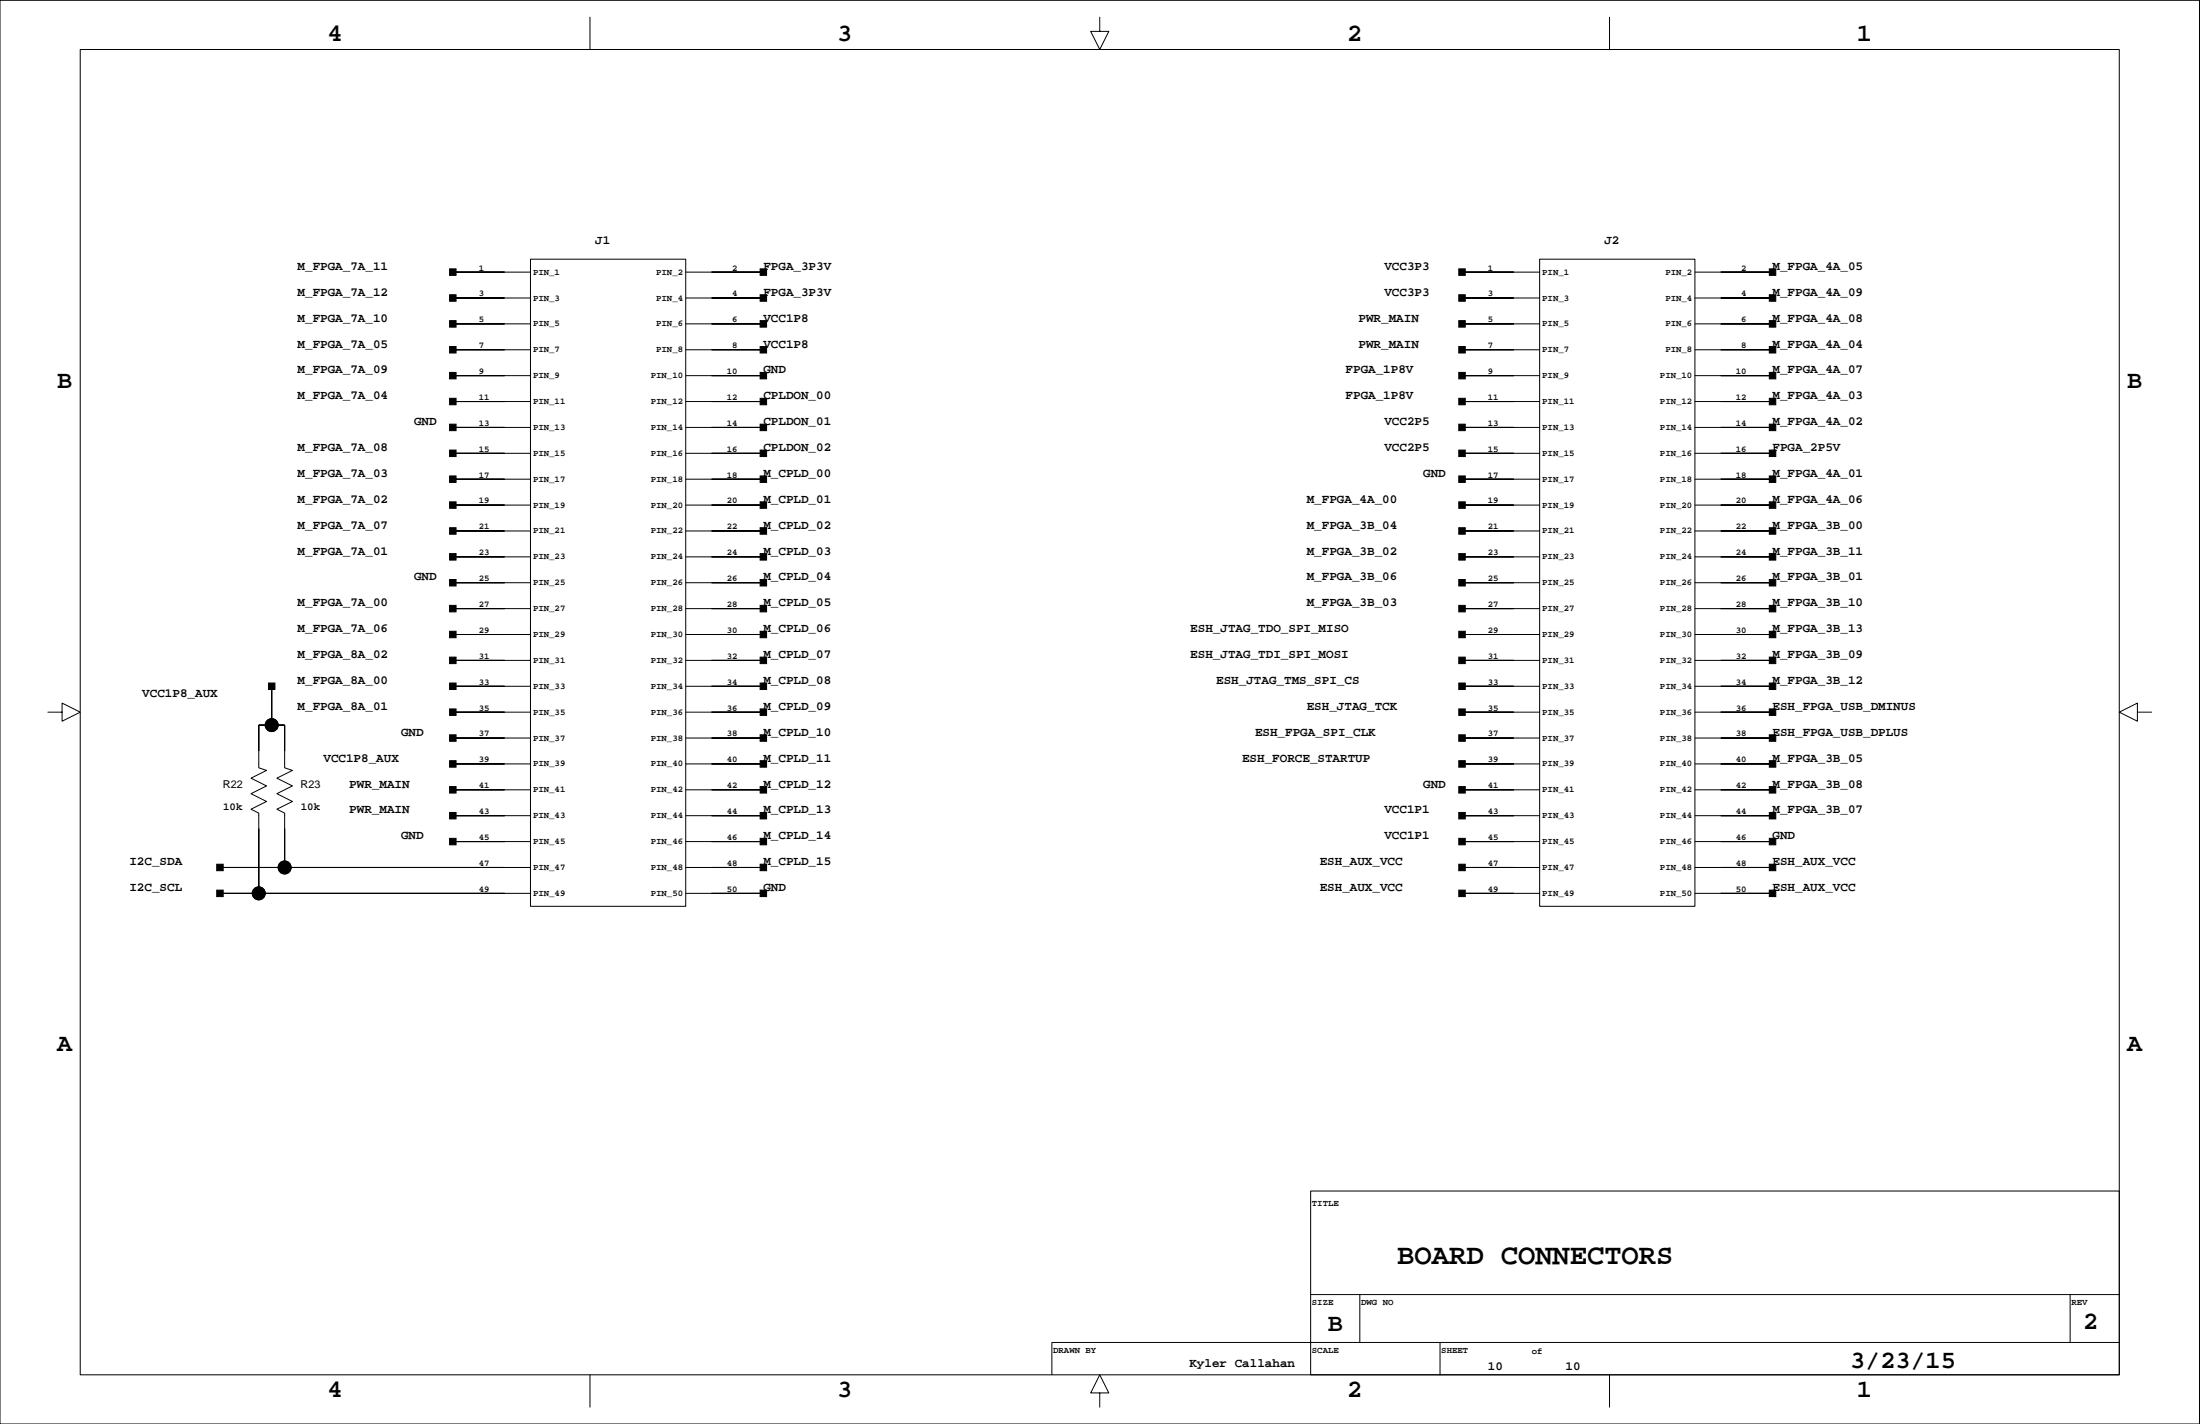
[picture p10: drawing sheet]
<svg xmlns="http://www.w3.org/2000/svg" width="432mm" height="279mm" viewBox="0 0 432 279" stroke-linecap="round" stroke-linejoin="round" font-family="sans-serif">
<g fill="none" stroke="#000" stroke-width=".2">
<path d="M0 .1h431.7v279.3h-431.7zM15.7 9.7h400.3v260.1h-400.3zM115.8 3.4v6.3M215.9 3.4v2.8h1.7l-1.7 3.5-1.8-3.5h1.8M315.9 3.4v6.3M88.9 53.4h15.2M88.9 58.5h15.2M104.1 50.9h30.5v126.9h-30.5zM134.6 53.4h15.2M134.6 58.5h15.2M287 53.4h15.2M287 58.5h15.2"/>
<path d="M302.2 50.9h30.5v126.9h-30.5zM332.7 53.4h15.2M332.7 58.5h15.2M88.9 63.5h15.2M88.9 68.6h15.2M88.9 73.7h15.2M88.9 78.8h15.2M134.6 63.5h15.2M134.6 68.6h15.2M134.6 73.7h15.2M134.6 78.8h15.2M287 63.5h15.2"/>
<path d="M287 68.6h15.2M287 73.7h15.2M287 78.8h15.2M332.7 63.5h15.2M332.7 68.6h15.2M332.7 73.7h15.2M332.7 78.8h15.2M88.9 83.9h15.2M88.9 88.9h15.2M88.9 94h15.2M88.9 99.1h15.2M134.6 83.9h15.2"/>
<path d="M134.6 88.9h15.2M134.6 94h15.2M134.6 99.1h15.2M287 83.9h15.2M287 88.9h15.2M287 94h15.2M287 99.1h15.2M332.7 83.9h15.2M332.7 88.9h15.2M332.7 94h15.2M332.7 99.1h15.2M88.9 104.2h15.2"/>
<path d="M88.9 109.3h15.2M88.9 114.3h15.2M88.9 119.4h15.2M134.6 104.2h15.2M134.6 109.3h15.2M134.6 114.3h15.2M134.6 119.4h15.2M287 104.2h15.2M287 109.3h15.2M287 114.3h15.2M287 119.4h15.2M332.7 104.2h15.2"/>
<path d="M332.7 109.3h15.2M332.7 114.3h15.2M332.7 119.4h15.2M9.4 139.7h2.8v-1.7l3.5 1.7-3.5 1.8v-1.8M53.3 134.7v7.6M88.9 124.5h15.2M88.9 129.6h15.2M88.9 134.7h15.2M88.9 139.7h15.2M134.6 124.5h15.2M134.6 129.6h15.2M134.6 134.7h15.2"/>
<path d="M134.6 139.7h15.2M287 124.5h15.2M287 129.6h15.2M287 134.7h15.2M287 139.7h15.2M332.7 124.5h15.2M332.7 129.6h15.2M332.7 134.7h15.2M332.7 139.7h15.2M419.5 139.7v-1.7l-3.5 1.7 3.5 1.8v-1.8h2.8M88.9 144.8h15.2M88.9 149.9h15.2"/>
<path d="M88.9 155h15.2M134.6 144.8h15.2M134.6 149.9h15.2M134.6 155h15.2M287 144.8h15.2M287 149.9h15.2M287 155h15.2M332.7 144.8h15.2M332.7 149.9h15.2M332.7 155h15.2M43.2 170.2h60.9M43.2 175.3h60.9"/>
<path d="M55.9 170.2v-10.7l-1.6-.7 3.1-1.5-3.1-1.6 3.1-1.5-3.1-1.5 3.1-1.5-1.5-.5v-8.4h-5.1v8.4l1.5 .5-3 1.5 3 1.5-3 1.5 3 1.6-3 1.5 1.5 .7v15.8M88.9 160h15.2M88.9 165.1h15.2M134.6 160h15.2M134.6 165.1h15.2M134.6 170.2h15.2M134.6 175.3h15.2M287 160h15.2M287 165.1h15.2M287 170.2h15.2M287 175.3h15.2M332.7 160h15.2"/>
<path d="M332.7 165.1h15.2M332.7 170.2h15.2M332.7 175.3h15.2M257.2 233.7h158.8v36.1h-158.8zM257.2 254h158.8M266.9 254v9.4M406.3 254v9.4M115.8 269.8v6.3M215.9 273.3h1.7l-1.7-3.5-1.8 3.5h1.8v2.8M282.6 263.4v6.4M315.9 269.8v6.3M416 263.4h-209.5v6.4"/>
<circle cx="53.3" cy="142.3" r="1.27"/>
<circle cx="50.8" cy="175.3" r="1.27"/>
<circle cx="55.9" cy="170.2" r="1.27"/>
</g>
<g fill="#000" stroke="#000" stroke-width=".2">
<path d="M88.2 57.8h1.3v1.3h-1.3z" fill-rule="evenodd"/>
<path d="M88.2 52.8h1.3v1.2h-1.3z" fill-rule="evenodd"/>
<path d="M88.9 58.5h10.1z" fill-rule="evenodd"/>
<path d="M88.9 53.4h10.1z" fill-rule="evenodd"/>
<path d="M149.2 52.8h1.3v1.2h-1.3z" fill-rule="evenodd"/>
<path d="M149.2 57.8h1.3v1.3h-1.3z" fill-rule="evenodd"/>
<path d="M139.7 53.4h10.1z" fill-rule="evenodd"/>
<path d="M139.7 58.5h10.1z" fill-rule="evenodd"/>
<path d="M286.3 52.8h1.3v1.2h-1.3z" fill-rule="evenodd"/>
<path d="M286.3 57.8h1.3v1.3h-1.3z" fill-rule="evenodd"/>
<path d="M287 53.4h10.1z" fill-rule="evenodd"/>
<path d="M287 58.5h10.1z" fill-rule="evenodd"/>
<path d="M347.3 52.8h1.2v1.2h-1.2z" fill-rule="evenodd"/>
<path d="M347.3 57.8h1.2v1.3h-1.2z" fill-rule="evenodd"/>
<path d="M337.7 53.4h10.2z" fill-rule="evenodd"/>
<path d="M337.7 58.5h10.2z" fill-rule="evenodd"/>
<path d="M88.2 62.9h1.3v1.3h-1.3z" fill-rule="evenodd"/>
<path d="M88.2 68h1.3v1.3h-1.3z" fill-rule="evenodd"/>
<path d="M88.2 73.1h1.3v1.2h-1.3z" fill-rule="evenodd"/>
<path d="M88.2 78.2h1.3v1.2h-1.3z" fill-rule="evenodd"/>
<path d="M88.9 63.5h10.1z" fill-rule="evenodd"/>
<path d="M88.9 68.6h10.1z" fill-rule="evenodd"/>
<path d="M88.9 73.7h10.1z" fill-rule="evenodd"/>
<path d="M88.9 78.8h10.1z" fill-rule="evenodd"/>
<path d="M149.2 78.2h1.3v1.2h-1.3z" fill-rule="evenodd"/>
<path d="M149.2 73.1h1.3v1.2h-1.3z" fill-rule="evenodd"/>
<path d="M149.2 68h1.3v1.3h-1.3z" fill-rule="evenodd"/>
<path d="M149.2 62.9h1.3v1.3h-1.3z" fill-rule="evenodd"/>
<path d="M139.7 78.8h10.1z" fill-rule="evenodd"/>
<path d="M139.7 73.7h10.1z" fill-rule="evenodd"/>
<path d="M139.7 68.6h10.1z" fill-rule="evenodd"/>
<path d="M139.7 63.5h10.1z" fill-rule="evenodd"/>
<path d="M286.3 62.9h1.3v1.3h-1.3z" fill-rule="evenodd"/>
<path d="M286.3 68h1.3v1.3h-1.3z" fill-rule="evenodd"/>
<path d="M286.3 73.1h1.3v1.2h-1.3z" fill-rule="evenodd"/>
<path d="M286.3 78.2h1.3v1.2h-1.3z" fill-rule="evenodd"/>
<path d="M287 63.5h10.1z" fill-rule="evenodd"/>
<path d="M287 68.6h10.1z" fill-rule="evenodd"/>
<path d="M287 73.7h10.1z" fill-rule="evenodd"/>
<path d="M287 78.8h10.1z" fill-rule="evenodd"/>
<path d="M347.3 62.9h1.2v1.3h-1.2z" fill-rule="evenodd"/>
<path d="M347.3 68h1.2v1.3h-1.2z" fill-rule="evenodd"/>
<path d="M347.3 73.1h1.2v1.2h-1.2z" fill-rule="evenodd"/>
<path d="M347.3 78.2h1.2v1.2h-1.2z" fill-rule="evenodd"/>
<path d="M337.7 63.5h10.2z" fill-rule="evenodd"/>
<path d="M337.7 68.6h10.2z" fill-rule="evenodd"/>
<path d="M337.7 73.7h10.2z" fill-rule="evenodd"/>
<path d="M337.7 78.8h10.2z" fill-rule="evenodd"/>
<path d="M88.2 88.3h1.3v1.3h-1.3z" fill-rule="evenodd"/>
<path d="M88.2 93.4h1.3v1.3h-1.3z" fill-rule="evenodd"/>
<path d="M88.2 98.5h1.3v1.2h-1.3z" fill-rule="evenodd"/>
<path d="M88.2 83.2h1.3v1.3h-1.3z" fill-rule="evenodd"/>
<path d="M88.9 88.9h10.1z" fill-rule="evenodd"/>
<path d="M88.9 94h10.1z" fill-rule="evenodd"/>
<path d="M88.9 99.1h10.1z" fill-rule="evenodd"/>
<path d="M88.9 83.9h10.1z" fill-rule="evenodd"/>
<path d="M149.2 88.3h1.3v1.3h-1.3z" fill-rule="evenodd"/>
<path d="M149.2 83.2h1.3v1.3h-1.3z" fill-rule="evenodd"/>
<path d="M149.2 93.4h1.3v1.3h-1.3z" fill-rule="evenodd"/>
<path d="M149.2 98.5h1.3v1.2h-1.3z" fill-rule="evenodd"/>
<path d="M139.7 88.9h10.1z" fill-rule="evenodd"/>
<path d="M139.7 83.9h10.1z" fill-rule="evenodd"/>
<path d="M139.7 94h10.1z" fill-rule="evenodd"/>
<path d="M139.7 99.1h10.1z" fill-rule="evenodd"/>
<path d="M286.3 83.2h1.3v1.3h-1.3z" fill-rule="evenodd"/>
<path d="M286.3 88.3h1.3v1.3h-1.3z" fill-rule="evenodd"/>
<path d="M286.3 93.4h1.3v1.3h-1.3z" fill-rule="evenodd"/>
<path d="M286.3 98.5h1.3v1.2h-1.3z" fill-rule="evenodd"/>
<path d="M287 83.9h10.1z" fill-rule="evenodd"/>
<path d="M287 88.9h10.1z" fill-rule="evenodd"/>
<path d="M287 94h10.1z" fill-rule="evenodd"/>
<path d="M287 99.1h10.1z" fill-rule="evenodd"/>
<path d="M347.3 83.2h1.2v1.3h-1.2z" fill-rule="evenodd"/>
<path d="M347.3 93.4h1.2v1.3h-1.2z" fill-rule="evenodd"/>
<path d="M347.3 98.5h1.2v1.2h-1.2z" fill-rule="evenodd"/>
<path d="M347.3 88.3h1.2v1.3h-1.2z" fill-rule="evenodd"/>
<path d="M337.7 83.9h10.2z" fill-rule="evenodd"/>
<path d="M337.7 94h10.2z" fill-rule="evenodd"/>
<path d="M337.7 99.1h10.2z" fill-rule="evenodd"/>
<path d="M337.7 88.9h10.2z" fill-rule="evenodd"/>
<path d="M88.2 103.5h1.3v1.3h-1.3z" fill-rule="evenodd"/>
<path d="M88.2 108.6h1.3v1.3h-1.3z" fill-rule="evenodd"/>
<path d="M88.2 113.7h1.3v1.3h-1.3z" fill-rule="evenodd"/>
<path d="M88.9 104.2h10.1z" fill-rule="evenodd"/>
<path d="M88.9 109.3h10.1z" fill-rule="evenodd"/>
<path d="M88.9 119.4h10.1z" fill-rule="evenodd"/>
<path d="M88.9 114.3h10.1z" fill-rule="evenodd"/>
<path d="M149.2 103.5h1.3v1.3h-1.3z" fill-rule="evenodd"/>
<path d="M149.2 108.6h1.3v1.3h-1.3z" fill-rule="evenodd"/>
<path d="M149.2 113.7h1.3v1.3h-1.3z" fill-rule="evenodd"/>
<path d="M139.7 104.2h10.1z" fill-rule="evenodd"/>
<path d="M139.7 109.3h10.1z" fill-rule="evenodd"/>
<path d="M139.7 114.3h10.1z" fill-rule="evenodd"/>
<path d="M139.7 119.4h10.1z" fill-rule="evenodd"/>
<path d="M286.3 103.5h1.3v1.3h-1.3z" fill-rule="evenodd"/>
<path d="M286.3 108.6h1.3v1.3h-1.3z" fill-rule="evenodd"/>
<path d="M286.3 113.7h1.3v1.3h-1.3z" fill-rule="evenodd"/>
<path d="M287 104.2h10.1z" fill-rule="evenodd"/>
<path d="M287 109.3h10.1z" fill-rule="evenodd"/>
<path d="M287 114.3h10.1z" fill-rule="evenodd"/>
<path d="M287 119.4h10.1z" fill-rule="evenodd"/>
<path d="M347.3 108.6h1.2v1.3h-1.2z" fill-rule="evenodd"/>
<path d="M347.3 113.7h1.2v1.3h-1.2z" fill-rule="evenodd"/>
<path d="M347.3 103.5h1.2v1.3h-1.2z" fill-rule="evenodd"/>
<path d="M337.7 109.3h10.2z" fill-rule="evenodd"/>
<path d="M337.7 119.4h10.2z" fill-rule="evenodd"/>
<path d="M337.7 114.3h10.2z" fill-rule="evenodd"/>
<path d="M337.7 104.2h10.2z" fill-rule="evenodd"/>
<path d="M52.7 134h1.3v1.3h-1.3z" fill-rule="evenodd"/>
<path d="M53.3 134.7v7.6z" fill-rule="evenodd"/>
<path d="M88.2 118.8h1.3v1.3h-1.3z" fill-rule="evenodd"/>
<path d="M88.2 123.9h1.3v1.2h-1.3z" fill-rule="evenodd"/>
<path d="M88.2 128.9h1.3v1.3h-1.3z" fill-rule="evenodd"/>
<path d="M88.2 134h1.3v1.3h-1.3z" fill-rule="evenodd"/>
<path d="M88.9 124.5h10.1z" fill-rule="evenodd"/>
<path d="M88.9 129.6h10.1z" fill-rule="evenodd"/>
<path d="M88.9 134.7h10.1z" fill-rule="evenodd"/>
<path d="M88.9 139.7h10.1z" fill-rule="evenodd"/>
<path d="M149.2 118.8h1.3v1.3h-1.3z" fill-rule="evenodd"/>
<path d="M149.2 123.9h1.3v1.2h-1.3z" fill-rule="evenodd"/>
<path d="M149.2 128.9h1.3v1.3h-1.3z" fill-rule="evenodd"/>
<path d="M149.2 134h1.3v1.3h-1.3z" fill-rule="evenodd"/>
<path d="M139.7 139.7h10.1z" fill-rule="evenodd"/>
<path d="M139.7 124.5h10.1z" fill-rule="evenodd"/>
<path d="M139.7 129.6h10.1z" fill-rule="evenodd"/>
<path d="M139.7 134.7h10.1z" fill-rule="evenodd"/>
<path d="M286.3 123.9h1.3v1.2h-1.3z" fill-rule="evenodd"/>
<path d="M286.3 128.9h1.3v1.3h-1.3z" fill-rule="evenodd"/>
<path d="M286.3 134h1.3v1.3h-1.3z" fill-rule="evenodd"/>
<path d="M286.3 118.8h1.3v1.3h-1.3z" fill-rule="evenodd"/>
<path d="M287 124.5h10.1z" fill-rule="evenodd"/>
<path d="M287 129.6h10.1z" fill-rule="evenodd"/>
<path d="M287 134.7h10.1z" fill-rule="evenodd"/>
<path d="M287 139.7h10.1z" fill-rule="evenodd"/>
<path d="M347.3 118.8h1.2v1.3h-1.2z" fill-rule="evenodd"/>
<path d="M347.3 123.9h1.2v1.2h-1.2z" fill-rule="evenodd"/>
<path d="M347.3 128.9h1.2v1.3h-1.2z" fill-rule="evenodd"/>
<path d="M347.3 134h1.2v1.3h-1.2z" fill-rule="evenodd"/>
<path d="M337.7 124.5h10.2z" fill-rule="evenodd"/>
<path d="M337.7 129.6h10.2z" fill-rule="evenodd"/>
<path d="M337.7 134.7h10.2z" fill-rule="evenodd"/>
<path d="M337.7 139.7h10.2z" fill-rule="evenodd"/>
<path d="M50.8 142.3v5z" fill-rule="evenodd"/>
<path d="M50.8 142.3h2.5z" fill-rule="evenodd"/>
<path d="M55.9 142.3v5z" fill-rule="evenodd"/>
<path d="M53.3 142.3h2.6z" fill-rule="evenodd"/>
<path d="M88.2 139.1h1.3v1.3h-1.3z" fill-rule="evenodd"/>
<path d="M88.2 144.2h1.3v1.2h-1.3z" fill-rule="evenodd"/>
<path d="M88.2 149.3h1.3v1.2h-1.3z" fill-rule="evenodd"/>
<path d="M88.2 154.3h1.3v1.3h-1.3z" fill-rule="evenodd"/>
<path d="M88.9 144.8h10.1z" fill-rule="evenodd"/>
<path d="M88.9 149.9h10.1z" fill-rule="evenodd"/>
<path d="M88.9 155h10.1z" fill-rule="evenodd"/>
<path d="M149.2 139.1h1.3v1.3h-1.3z" fill-rule="evenodd"/>
<path d="M149.2 144.2h1.3v1.2h-1.3z" fill-rule="evenodd"/>
<path d="M149.2 149.3h1.3v1.2h-1.3z" fill-rule="evenodd"/>
<path d="M149.2 154.3h1.3v1.3h-1.3z" fill-rule="evenodd"/>
<path d="M139.7 144.8h10.1z" fill-rule="evenodd"/>
<path d="M139.7 149.9h10.1z" fill-rule="evenodd"/>
<path d="M139.7 155h10.1z" fill-rule="evenodd"/>
<path d="M286.3 139.1h1.3v1.3h-1.3z" fill-rule="evenodd"/>
<path d="M286.3 144.2h1.3v1.2h-1.3z" fill-rule="evenodd"/>
<path d="M286.3 149.3h1.3v1.2h-1.3z" fill-rule="evenodd"/>
<path d="M286.3 154.3h1.3v1.3h-1.3z" fill-rule="evenodd"/>
<path d="M287 144.8h10.1z" fill-rule="evenodd"/>
<path d="M287 149.9h10.1z" fill-rule="evenodd"/>
<path d="M287 155h10.1z" fill-rule="evenodd"/>
<path d="M347.3 154.3h1.2v1.3h-1.2z" fill-rule="evenodd"/>
<path d="M347.3 144.2h1.2v1.2h-1.2z" fill-rule="evenodd"/>
<path d="M347.3 149.3h1.2v1.2h-1.2z" fill-rule="evenodd"/>
<path d="M347.3 139.1h1.2v1.3h-1.2z" fill-rule="evenodd"/>
<path d="M337.7 155h10.2z" fill-rule="evenodd"/>
<path d="M337.7 144.8h10.2z" fill-rule="evenodd"/>
<path d="M337.7 149.9h10.2z" fill-rule="evenodd"/>
<path d="M42.5 169.6h1.3v1.2h-1.3z" fill-rule="evenodd"/>
<path d="M42.5 174.6h1.3v1.3h-1.3z" fill-rule="evenodd"/>
<path d="M43.2 175.3h7.6z" fill-rule="evenodd"/>
<path d="M50.8 162.6v12.7z" fill-rule="evenodd"/>
<path d="M43.2 170.2h12.7z" fill-rule="evenodd"/>
<path d="M55.9 162.6v7.6z" fill-rule="evenodd"/>
<path d="M88.2 159.4h1.3v1.3h-1.3z" fill-rule="evenodd"/>
<path d="M88.2 164.5h1.3v1.3h-1.3z" fill-rule="evenodd"/>
<path d="M88.9 160h10.1z" fill-rule="evenodd"/>
<path d="M88.9 165.1h10.1z" fill-rule="evenodd"/>
<path d="M55.9 170.2h43.1z" fill-rule="evenodd"/>
<path d="M50.8 175.3h48.2z" fill-rule="evenodd"/>
<path d="M149.2 159.4h1.3v1.3h-1.3z" fill-rule="evenodd"/>
<path d="M149.2 164.5h1.3v1.3h-1.3z" fill-rule="evenodd"/>
<path d="M149.2 169.6h1.3v1.2h-1.3z" fill-rule="evenodd"/>
<path d="M149.2 174.6h1.3v1.3h-1.3z" fill-rule="evenodd"/>
<path d="M139.7 160h10.1z" fill-rule="evenodd"/>
<path d="M139.7 165.1h10.1z" fill-rule="evenodd"/>
<path d="M139.7 170.2h10.1z" fill-rule="evenodd"/>
<path d="M139.7 175.3h10.1z" fill-rule="evenodd"/>
<path d="M286.3 169.6h1.3v1.2h-1.3z" fill-rule="evenodd"/>
<path d="M286.3 174.6h1.3v1.3h-1.3z" fill-rule="evenodd"/>
<path d="M286.3 159.4h1.3v1.3h-1.3z" fill-rule="evenodd"/>
<path d="M286.3 164.5h1.3v1.3h-1.3z" fill-rule="evenodd"/>
<path d="M287 170.2h10.1z" fill-rule="evenodd"/>
<path d="M287 175.3h10.1z" fill-rule="evenodd"/>
<path d="M287 160h10.1z" fill-rule="evenodd"/>
<path d="M287 165.1h10.1z" fill-rule="evenodd"/>
<path d="M347.3 159.4h1.2v1.3h-1.2z" fill-rule="evenodd"/>
<path d="M347.3 164.5h1.2v1.3h-1.2z" fill-rule="evenodd"/>
<path d="M347.3 169.6h1.2v1.2h-1.2z" fill-rule="evenodd"/>
<path d="M347.3 174.6h1.2v1.3h-1.2z" fill-rule="evenodd"/>
<path d="M337.7 160h10.2z" fill-rule="evenodd"/>
<path d="M337.7 165.1h10.2z" fill-rule="evenodd"/>
<path d="M337.7 170.2h10.2z" fill-rule="evenodd"/>
<path d="M337.7 175.3h10.2z" fill-rule="evenodd"/>
<circle cx="53.3" cy="142.3" r="1.27"/>
<circle cx="50.8" cy="175.3" r="1.27"/>
<circle cx="55.9" cy="170.2" r="1.27"/>
</g>
<text font-size="5.6" x="274.3" y="247.9">BOARD CONNECTORS</text>
<g font-size="4.9">
<text x="64.3" y="8.1">4</text>
<text x="164.3" y="8.1">3</text>
<text x="264.4" y="8.1">2</text>
<text x="364.4" y="8.1">1</text>
<text x="11.2" y="76.1">B</text>
<text x="417.5" y="76.1">B</text>
<text x="11.2" y="206.1">A</text>
<text x="417.5" y="206.1">A</text>
<text x="260.6" y="261.2">B</text>
<text x="408.8" y="260.7">2</text>
<text x="363.1" y="268.4">3/23/15</text>
<text x="64.3" y="274.2">4</text>
<text x="164.3" y="274.2">3</text>
<text x="264.4" y="274.2">2</text>
<text x="364.4" y="274.2">1</text>
</g>
<g font-size="2.5">
<text x="116.8" y="47.9">J1</text>
<text x="314.9" y="47.9">J2</text>
<text x="58.4" y="53">M_FPGA_7A_11</text>
<text x="149.8" y="53">FPGA_3P3V</text>
<text x="271.7" y="53">VCC3P3</text>
<text x="347.9" y="53">M_FPGA_4A_05</text>
<text x="58.4" y="58">M_FPGA_7A_12</text>
<text x="149.8" y="58">FPGA_3P3V</text>
<text x="271.7" y="58">VCC3P3</text>
<text x="347.9" y="58">M_FPGA_4A_09</text>
<text x="58.4" y="63.1">M_FPGA_7A_10</text>
<text x="149.8" y="63.1">VCC1P8</text>
<text x="266.6" y="63.1">PWR_MAIN</text>
<text x="347.9" y="63.1">M_FPGA_4A_08</text>
<text x="58.4" y="68.2">M_FPGA_7A_05</text>
<text x="149.8" y="68.2">VCC1P8</text>
<text x="266.6" y="68.2">PWR_MAIN</text>
<text x="347.9" y="68.2">M_FPGA_4A_04</text>
<text x="58.4" y="73.3">M_FPGA_7A_09</text>
<text x="149.8" y="73.3">GND</text>
<text x="264.1" y="73.3">FPGA_1P8V</text>
<text x="347.9" y="73.3">M_FPGA_4A_07</text>
<text x="58.4" y="78.3">M_FPGA_7A_04</text>
<text x="81.3" y="83.4">GND</text>
<text x="149.8" y="78.3">CPLDON_00</text>
<text x="149.8" y="83.4">CPLDON_01</text>
<text x="264.1" y="78.3">FPGA_1P8V</text>
<text x="271.7" y="83.4">VCC2P5</text>
<text x="347.9" y="78.3">M_FPGA_4A_03</text>
<text x="347.9" y="83.4">M_FPGA_4A_02</text>
<text x="58.4" y="88.5">M_FPGA_7A_08</text>
<text x="149.8" y="88.5">CPLDON_02</text>
<text x="271.7" y="88.5">VCC2P5</text>
<text x="347.9" y="88.5">FPGA_2P5V</text>
<text x="58.4" y="93.6">M_FPGA_7A_03</text>
<text x="149.8" y="93.6">M_CPLD_00</text>
<text x="279.3" y="93.6">GND</text>
<text x="347.9" y="93.6">M_FPGA_4A_01</text>
<text x="58.4" y="98.7">M_FPGA_7A_02</text>
<text x="149.8" y="98.7">M_CPLD_01</text>
<text x="256.5" y="98.7">M_FPGA_4A_00</text>
<text x="347.9" y="98.7">M_FPGA_4A_06</text>
<text x="58.4" y="103.7">M_FPGA_7A_07</text>
<text x="149.8" y="103.7">M_CPLD_02</text>
<text x="256.5" y="103.7">M_FPGA_3B_04</text>
<text x="347.9" y="103.7">M_FPGA_3B_00</text>
<text x="58.4" y="108.8">M_FPGA_7A_01</text>
<text x="81.3" y="113.9">GND</text>
<text x="149.8" y="113.9">M_CPLD_04</text>
<text x="149.8" y="108.8">M_CPLD_03</text>
<text x="256.5" y="113.9">M_FPGA_3B_06</text>
<text x="256.5" y="108.8">M_FPGA_3B_02</text>
<text x="347.9" y="108.8">M_FPGA_3B_11</text>
<text x="347.9" y="113.9">M_FPGA_3B_01</text>
<text x="58.4" y="119">M_FPGA_7A_00</text>
<text x="149.8" y="119">M_CPLD_05</text>
<text x="256.5" y="119">M_FPGA_3B_03</text>
<text x="347.9" y="119">M_FPGA_3B_10</text>
<text x="58.4" y="124.1">M_FPGA_7A_06</text>
<text x="149.8" y="124.1">M_CPLD_06</text>
<text x="233.6" y="124.1">ESH_JTAG_TDO_SPI_MISO</text>
<text x="347.9" y="124.1">M_FPGA_3B_13</text>
<text x="58.4" y="129.1">M_FPGA_8A_02</text>
<text x="149.8" y="129.1">M_CPLD_07</text>
<text x="233.6" y="129.1">ESH_JTAG_TDI_SPI_MOSI</text>
<text x="347.9" y="129.1">M_FPGA_3B_09</text>
<text x="27.9" y="136.8">VCC1P8_AUX</text>
<text x="58.4" y="134.2">M_FPGA_8A_00</text>
<text x="149.8" y="134.2">M_CPLD_08</text>
<text x="238.7" y="134.2">ESH_JTAG_TMS_SPI_CS</text>
<text x="347.9" y="134.2">M_FPGA_3B_12</text>
<text x="58.4" y="139.3">M_FPGA_8A_01</text>
<text x="149.8" y="139.3">M_CPLD_09</text>
<text x="256.5" y="139.3">ESH_JTAG_TCK</text>
<text x="347.9" y="139.3">ESH_FPGA_USB_DMINUS</text>
<text x="63.5" y="149.4">VCC1P8_AUX</text>
<text x="78.7" y="144.4">GND</text>
<text x="149.8" y="149.4">M_CPLD_11</text>
<text x="149.8" y="144.4">M_CPLD_10</text>
<text x="243.8" y="149.4">ESH_FORCE_STARTUP</text>
<text x="246.3" y="144.4">ESH_FPGA_SPI_CLK</text>
<text x="347.9" y="144.4">ESH_FPGA_USB_DPLUS</text>
<text x="347.9" y="149.4">M_FPGA_3B_05</text>
<text x="68.6" y="154.5">PWR_MAIN</text>
<text x="149.8" y="154.5">M_CPLD_12</text>
<text x="279.3" y="154.5">GND</text>
<text x="347.9" y="154.5">M_FPGA_3B_08</text>
<text x="68.6" y="159.6">PWR_MAIN</text>
<text x="149.8" y="159.6">M_CPLD_13</text>
<text x="271.7" y="159.6">VCC1P1</text>
<text x="347.9" y="159.6">M_FPGA_3B_07</text>
<text x="78.7" y="164.7">GND</text>
<text x="149.8" y="164.7">M_CPLD_14</text>
<text x="271.7" y="164.7">VCC1P1</text>
<text x="347.9" y="164.7">GND</text>
<text x="25.4" y="169.8">I2C_SDA</text>
<text x="149.8" y="169.8">M_CPLD_15</text>
<text x="259" y="169.8">ESH_AUX_VCC</text>
<text x="347.9" y="169.8">ESH_AUX_VCC</text>
<text x="25.4" y="174.8">I2C_SCL</text>
<text x="149.8" y="174.8">GND</text>
<text x="259" y="174.8">ESH_AUX_VCC</text>
<text x="347.9" y="174.8">ESH_AUX_VCC</text>
<text x="233.5" y="268.2">Kyler Callahan</text>
<text x="292" y="268.8">10</text>
<text x="307.3" y="268.8">10</text>
</g>
<g font-size="2.1">
<text x="43.8" y="154.6">R22</text>
<text x="59" y="154.6">R23</text>
<text x="43.8" y="159">10k</text>
<text x="59" y="159">10k</text>
</g>
<g font-size="1.8">
<text x="94" y="53.1">1</text>
<text x="104.6" y="53.9">PIN_1</text>
<text x="128.8" y="53.9">PIN_2</text>
<text x="143.7" y="53.1">2</text>
<text x="292" y="53.1">1</text>
<text x="302.7" y="53.9">PIN_1</text>
<text x="326.9" y="53.9">PIN_2</text>
<text x="341.8" y="53.1">2</text>
<text x="94" y="58.2">3</text>
<text x="104.6" y="59">PIN_3</text>
<text x="128.8" y="59">PIN_4</text>
<text x="143.7" y="58.2">4</text>
<text x="292" y="58.2">3</text>
<text x="302.7" y="59">PIN_3</text>
<text x="326.9" y="59">PIN_4</text>
<text x="341.8" y="58.2">4</text>
<text x="94" y="63.2">5</text>
<text x="104.6" y="64">PIN_5</text>
<text x="128.8" y="64">PIN_6</text>
<text x="143.7" y="63.2">6</text>
<text x="292" y="63.2">5</text>
<text x="302.7" y="64">PIN_5</text>
<text x="326.9" y="64">PIN_6</text>
<text x="341.8" y="63.2">6</text>
<text x="94" y="68.3">7</text>
<text x="104.6" y="69.1">PIN_7</text>
<text x="128.8" y="69.1">PIN_8</text>
<text x="143.7" y="68.3">8</text>
<text x="292" y="68.3">7</text>
<text x="302.7" y="69.1">PIN_7</text>
<text x="326.9" y="69.1">PIN_8</text>
<text x="341.8" y="68.3">8</text>
<text x="94" y="73.4">9</text>
<text x="104.6" y="74.2">PIN_9</text>
<text x="127.7" y="74.2">PIN_10</text>
<text x="142.6" y="73.4">10</text>
<text x="292" y="73.4">9</text>
<text x="302.7" y="74.2">PIN_9</text>
<text x="325.8" y="74.2">PIN_10</text>
<text x="340.7" y="73.4">10</text>
<text x="94" y="83.6">13</text>
<text x="94" y="78.5">11</text>
<text x="104.6" y="79.3">PIN_11</text>
<text x="127.7" y="79.3">PIN_12</text>
<text x="142.6" y="83.6">14</text>
<text x="142.6" y="78.5">12</text>
<text x="292" y="83.6">13</text>
<text x="292" y="78.5">11</text>
<text x="302.7" y="79.3">PIN_11</text>
<text x="325.8" y="79.3">PIN_12</text>
<text x="340.7" y="83.6">14</text>
<text x="340.7" y="78.5">12</text>
<text x="94" y="88.6">15</text>
<text x="104.6" y="84.4">PIN_13</text>
<text x="104.6" y="89.4">PIN_15</text>
<text x="127.7" y="84.4">PIN_14</text>
<text x="127.7" y="89.4">PIN_16</text>
<text x="142.6" y="88.6">16</text>
<text x="292" y="88.6">15</text>
<text x="302.7" y="84.4">PIN_13</text>
<text x="302.7" y="89.4">PIN_15</text>
<text x="325.8" y="84.4">PIN_14</text>
<text x="325.8" y="89.4">PIN_16</text>
<text x="340.7" y="88.6">16</text>
<text x="94" y="93.7">17</text>
<text x="104.6" y="94.5">PIN_17</text>
<text x="127.7" y="94.5">PIN_18</text>
<text x="142.6" y="93.7">18</text>
<text x="292" y="93.7">17</text>
<text x="302.7" y="94.5">PIN_17</text>
<text x="325.8" y="94.5">PIN_18</text>
<text x="340.7" y="93.7">18</text>
<text x="94" y="98.8">19</text>
<text x="104.6" y="99.6">PIN_19</text>
<text x="127.7" y="99.6">PIN_20</text>
<text x="142.6" y="98.8">20</text>
<text x="292" y="98.8">19</text>
<text x="302.7" y="99.6">PIN_19</text>
<text x="325.8" y="99.6">PIN_20</text>
<text x="340.7" y="98.8">20</text>
<text x="94" y="103.9">21</text>
<text x="104.6" y="104.7">PIN_21</text>
<text x="127.7" y="104.7">PIN_22</text>
<text x="142.6" y="103.9">22</text>
<text x="292" y="103.9">21</text>
<text x="302.7" y="104.7">PIN_21</text>
<text x="325.8" y="104.7">PIN_22</text>
<text x="340.7" y="103.9">22</text>
<text x="94" y="108.9">23</text>
<text x="104.6" y="109.8">PIN_23</text>
<text x="127.7" y="109.8">PIN_24</text>
<text x="142.6" y="108.9">24</text>
<text x="292" y="108.9">23</text>
<text x="302.7" y="109.8">PIN_23</text>
<text x="325.8" y="109.8">PIN_24</text>
<text x="340.7" y="108.9">24</text>
<text x="94" y="119.1">27</text>
<text x="94" y="114">25</text>
<text x="104.6" y="114.8">PIN_25</text>
<text x="104.6" y="119.9">PIN_27</text>
<text x="127.7" y="114.8">PIN_26</text>
<text x="127.7" y="119.9">PIN_28</text>
<text x="142.6" y="119.1">28</text>
<text x="142.6" y="114">26</text>
<text x="292" y="119.1">27</text>
<text x="292" y="114">25</text>
<text x="302.7" y="114.8">PIN_25</text>
<text x="302.7" y="119.9">PIN_27</text>
<text x="325.8" y="114.8">PIN_26</text>
<text x="325.8" y="119.9">PIN_28</text>
<text x="340.7" y="119.1">28</text>
<text x="340.7" y="114">26</text>
<text x="94" y="124.2">29</text>
<text x="104.6" y="125">PIN_29</text>
<text x="127.7" y="125">PIN_30</text>
<text x="142.6" y="124.2">30</text>
<text x="292" y="124.2">29</text>
<text x="302.7" y="125">PIN_29</text>
<text x="325.8" y="125">PIN_30</text>
<text x="340.7" y="124.2">30</text>
<text x="94" y="129.3">31</text>
<text x="104.6" y="130.1">PIN_31</text>
<text x="127.7" y="130.1">PIN_32</text>
<text x="142.6" y="129.3">32</text>
<text x="292" y="129.3">31</text>
<text x="302.7" y="130.1">PIN_31</text>
<text x="325.8" y="130.1">PIN_32</text>
<text x="340.7" y="129.3">32</text>
<text x="94" y="134.3">33</text>
<text x="104.6" y="135.1">PIN_33</text>
<text x="127.7" y="135.1">PIN_34</text>
<text x="142.6" y="134.3">34</text>
<text x="292" y="134.3">33</text>
<text x="302.7" y="135.1">PIN_33</text>
<text x="325.8" y="135.1">PIN_34</text>
<text x="340.7" y="134.3">34</text>
<text x="94" y="139.4">35</text>
<text x="104.6" y="140.2">PIN_35</text>
<text x="127.7" y="140.2">PIN_36</text>
<text x="142.6" y="139.4">36</text>
<text x="292" y="139.4">35</text>
<text x="302.7" y="140.2">PIN_35</text>
<text x="325.8" y="140.2">PIN_36</text>
<text x="340.7" y="139.4">36</text>
<text x="94" y="144.5">37</text>
<text x="94" y="149.6">39</text>
<text x="104.6" y="145.3">PIN_37</text>
<text x="127.7" y="145.3">PIN_38</text>
<text x="142.6" y="144.5">38</text>
<text x="142.6" y="149.6">40</text>
<text x="292" y="149.6">39</text>
<text x="292" y="144.5">37</text>
<text x="302.7" y="145.3">PIN_37</text>
<text x="325.8" y="145.3">PIN_38</text>
<text x="340.7" y="149.6">40</text>
<text x="340.7" y="144.5">38</text>
<text x="94" y="154.7">41</text>
<text x="104.6" y="150.4">PIN_39</text>
<text x="104.6" y="155.5">PIN_41</text>
<text x="127.7" y="150.4">PIN_40</text>
<text x="127.7" y="155.5">PIN_42</text>
<text x="142.6" y="154.7">42</text>
<text x="292" y="154.7">41</text>
<text x="302.7" y="150.4">PIN_39</text>
<text x="302.7" y="155.5">PIN_41</text>
<text x="325.8" y="150.4">PIN_40</text>
<text x="325.8" y="155.5">PIN_42</text>
<text x="340.7" y="154.7">42</text>
<text x="94" y="159.7">43</text>
<text x="104.6" y="160.5">PIN_43</text>
<text x="127.7" y="160.5">PIN_44</text>
<text x="142.6" y="159.7">44</text>
<text x="292" y="159.7">43</text>
<text x="302.7" y="160.5">PIN_43</text>
<text x="325.8" y="160.5">PIN_44</text>
<text x="340.7" y="159.7">44</text>
<text x="94" y="164.8">45</text>
<text x="104.6" y="165.6">PIN_45</text>
<text x="127.7" y="165.6">PIN_46</text>
<text x="142.6" y="164.8">46</text>
<text x="292" y="164.8">45</text>
<text x="302.7" y="165.6">PIN_45</text>
<text x="325.8" y="165.6">PIN_46</text>
<text x="340.7" y="164.8">46</text>
<text x="94" y="169.9">47</text>
<text x="104.6" y="170.7">PIN_47</text>
<text x="127.7" y="170.7">PIN_48</text>
<text x="142.6" y="169.9">48</text>
<text x="292" y="169.9">47</text>
<text x="302.7" y="170.7">PIN_47</text>
<text x="325.8" y="170.7">PIN_48</text>
<text x="340.7" y="169.9">48</text>
<text x="94" y="175">49</text>
<text x="104.6" y="175.8">PIN_49</text>
<text x="127.7" y="175.8">PIN_50</text>
<text x="142.6" y="175">50</text>
<text x="292" y="175">49</text>
<text x="302.7" y="175.8">PIN_49</text>
<text x="325.8" y="175.8">PIN_50</text>
<text x="340.7" y="175">50</text>
<text x="257.5" y="236.7">TITLE</text>
<text x="257.5" y="256">SIZE</text>
<text x="267.1" y="256">DWG NO</text>
<text x="406.6" y="256">REV</text>
<text x="206.7" y="265.4">DRAWN BY</text>
<text x="257.5" y="265.4">SCALE</text>
<text x="282.9" y="265.4">SHEET</text>
<text x="300.7" y="265.6">of</text>
</g>
</svg>
